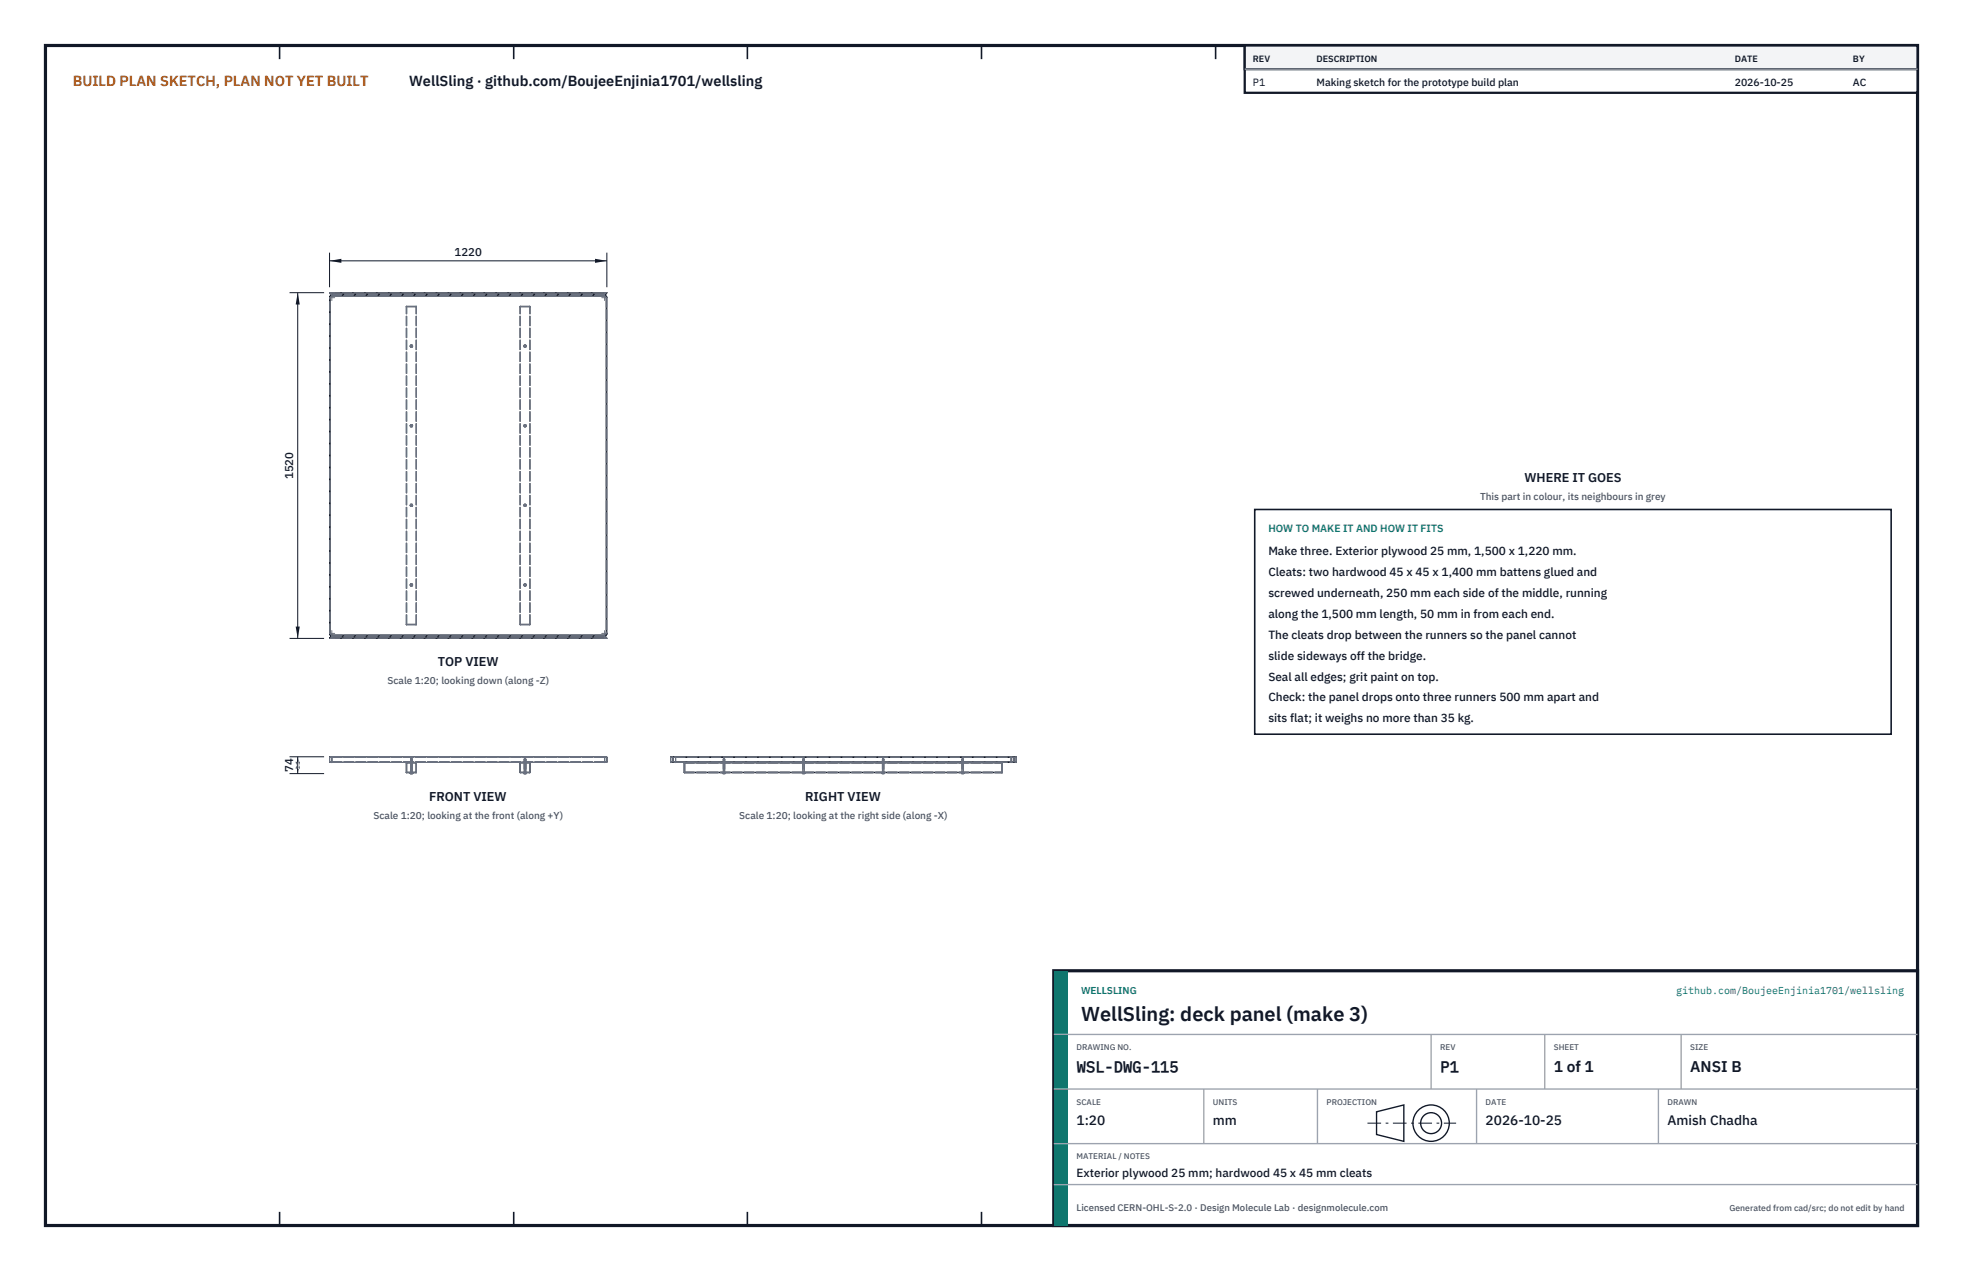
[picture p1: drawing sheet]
<svg xmlns="http://www.w3.org/2000/svg" width="432mm" height="279mm" viewBox="0 0 432 279" stroke-linecap="round" stroke-linejoin="round" font-family="sans-serif">
<path d="M10 10h411.8v259.4h-411.8z" fill="none" stroke="#111827" stroke-width=".7" stroke-linecap="butt"/>
<g fill="none" stroke="#111827" stroke-width=".35">
<path d="M61.5 10v3M113 10v3M164.4 10v3M215.9 10v3M267.4 10v3M318.9 10v3M370.3 10v3M61.5 266.4v3M113 266.4v3M164.4 266.4v3M215.9 266.4v3M267.4 266.4v3"/>
<path d="M318.9 266.4v3M370.3 266.4v3"/>
</g>
<g fill="none" stroke="#111727" stroke-width=".22">
<path d="M72.5 65.4h.1M72.5 65.4v73.8M72.6 65.4v73.8M72.7 64.3h-.2l.1 .2 .4 .2M72.7 64.3l.3 .3M72.7 64.3h60.6M73 64.9l-.4 .2-.1 .3M73 65.1l-.4 .3M73 64.9v.2M73 64.6v.1M73 64.9h60M73 64.7h60"/>
<path d="M73 65.1h60M73 64.6h60M133 64.9l.3 .2 .2 .3M133 65.1l.3 .3M133 64.9v.2M133 64.6v.1M133.3 64.3h.2l-.1 .2-.4 .2M133.3 64.3l-.3 .3M133.3 65.4h.2M133.3 65.4v73.8M133.5 65.4v73.8M72.5 139.2l.1 .4 .4 .1"/>
<path d="M72.5 139.2h.1M72.6 139.2l.4 .4M73 139.9l-.4 .2-.1 .2h.2M73 139.9v.2M73 139.6v.1M73 139.9h60M73 139.7h60M73 139.6h60M133 139.9l.4 .2 .1 .2h-.2M133 139.9v.2M133 139.6v.1M133.3 139.2l-.3 .4"/>
<path d="M133.3 139.2h.2M133.5 139.2l-.2 .4-.3 .1M72.7 140.3h60.6M73 140.1l-.3 .2M73 140.1h60M133 140.1l.3 .2M72.5 167.5l.1 .1M72.5 167.5h.1M72.5 166.5h.1M72.5 166.5v1M72.5 167.5l.2 .1M72.6 167.6h.1"/>
<path d="M72.6 166.4h.1M72.6 166.4l-.1 .1M72.7 166.4l-.2 .1M72.7 167.6h60.6M72.7 166.4h60.6M89.4 169.8l.1 .1M89.4 167.7h.1M89.4 169.8h.1M89.4 167.7v2.1M89.5 169.8v.1M89.5 169.9h2M89.5 167.7v2.1"/>
<path d="M89.5 169.8h2M89.5 167.7h2M90.2 169.9h.1M90.2 170h.1M90.2 170h.6M90.2 169.9v.1M90.3 169.9h-.1M90.3 169.9h.3M90.3 170h.3M90.3 169.9v.1M90.6 169.9h.2M90.6 170h.2"/>
<path d="M90.6 169.9v.1M90.7 169.9h.1M90.8 169.9v.1M91.5 167.7h.1M91.5 169.8v.1M91.5 169.8h.1M91.5 167.7v2.1M91.6 169.8l-.1 .1M91.6 167.7v2.1M114.4 169.8l.1 .1M114.4 167.7h.1M114.4 169.8h.1"/>
<path d="M114.4 167.7v2.1M114.5 169.8v.1M114.5 169.9h2M114.5 169.8h2M114.5 167.7h2M114.5 167.7v2.1M115.2 169.9h.1M115.2 170h.1M115.2 170h.6M115.2 169.9v.1M115.3 169.9h-.1M115.3 169.9h.3"/>
<path d="M115.3 170h.3M115.3 169.9v.1M115.6 169.9h.2M115.6 170h.2M115.6 169.9v.1M115.7 169.9h.1M115.8 169.9v.1M116.5 167.7h.1M116.5 169.8v.1M116.5 169.8h.1M116.5 167.7v2.1M116.6 169.8l-.1 .1"/>
<path d="M116.6 167.7v2.1M133.3 166.4l.2 .1M133.5 167.5l-.2 .1M133.5 167.5h.1M133.5 166.5h.1M133.5 166.5v1M147.5 167.5v.1l.4-.1M147.5 166.5v-.1l.4 .1M147.5 166.5v1M147.5 167.5h.4M147.5 166.5h.4M147.9 166.5v1"/>
<path d="M148.1 167.5l.2 .1h74.5l.1-.1M148.1 166.5l.2-.1h74.5l.1 .1M148.1 166.5v1M148.1 167.5h74.8M148.1 166.5h74.8M148.6 166.4v1.2M150.5 167.7h.1M150.5 169.8l.1 .1M150.5 169.8h.1M150.5 167.7v2.1M150.6 169.8v.1M150.6 169.9h69.8"/>
<path d="M150.6 169.8h69.8M150.6 167.7h69.8M150.6 167.7v2.1M159 169.9h.3M159 170h.3M159 170h.5M159 169.9v.1M159 169.9h.1M159.3 169.9h.2M159.3 170h.2M159.3 169.9v.1M159.5 169.9h.1"/>
<path d="M159.5 169.9v.1M176.5 169.9h.3M176.5 170h.3M176.5 169.9h.1M176.5 170h.1M176.5 169.9v.1M176.5 170v.1M176.5 170.1h.5M176.8 169.9h.2M176.8 170h.2M176.8 169.9v.1M177 169.9h.1"/>
<path d="M177 170h.1M177 169.9v.1M177 170v.1M194 169.9h.3M194 170h.3M194 169.9h.1M194 170h.1M194 169.9v.1M194 170v.1M194 170.1h.5M194.3 169.9h.2M194.3 170h.2"/>
<path d="M194.3 169.9v.1M194.5 169.9h.1M194.5 170h.1M194.5 169.9v.1M194.5 170v.1M211.5 169.9h.3M211.5 170h.3M211.5 169.9h.1M211.5 170h.1M211.5 169.9v.1M211.5 170v.1M211.5 170.1h.5"/>
<path d="M211.8 169.9h.2M211.8 170h.2M211.8 169.9v.1M212 169.9h.1M212 170h.1M212 169.9v.1M212 170v.1M220.4 167.7h.1M220.4 169.8v.1M220.4 169.8h.1M220.4 167.7v2.1M220.5 169.8l-.1 .1"/>
<path d="M220.5 167.7v2.1M222.4 166.4v1.2M222.9 166.5v1M223.1 167.5l.2 .1h.2v-.1M223.1 166.5l.2-.1h.2v.1M223.1 166.5v1M223.1 167.5h.4M223.1 166.5h.4M223.5 166.5v1"/>
</g>
<g fill="none" stroke="#6a7180" stroke-width=".22" stroke-dasharray="2.1 .5">
<path d="M72.5 65.4h.1M72.6 65.4l.4-.3M72.7 64.3h60.6M73 64.9h60M73 64.7l-.5-.4M73 65.1h60M73 64.9v.2M73 64.7v-.1M73 64.6l-.3-.3M89.4 67.4l.1-.1M89.4 67.4h.1M89.5 67.3l-.1 .1"/>
<path d="M89.5 67.3h2M89.5 67.4h-.1M89.5 67.4h2M89.5 67.4v-.1M89.5 67.3v.1M90.2 76.1l.1-.3M90.2 76.1l.1 .2M90.3 75.9h.4v.4h-.4zM90.3 75.8h.3M90.3 76.3l-.1-.2M90.3 76.3h.3M90.3 75.8l-.1 .3"/>
<path d="M90.4 76l.2 .1v.1l-.3-.1zM90.5 76.1h.1M90.6 76.3l.2-.2M90.6 75.8l.2 .3M90.6 76.3h-.3M90.6 75.8h-.3M90.8 76.1l-.2 .2M90.8 76.1l-.2-.3M91.5 67.3l.1 .1M91.5 67.4v-.1M91.5 67.4h.1M91.5 67.3v.1"/>
<path d="M91.6 67.4l-.1-.1M91.6 67.4h-.1M114.4 67.4l.1-.1M114.4 67.4h.1M114.5 67.3l-.1 .1M114.5 67.3h2M114.5 67.4h-.1M114.5 67.4h2M114.5 67.4v-.1M114.5 67.3v.1M115.2 76.1l.1-.3M115.2 76.1l.1 .2"/>
<path d="M115.3 75.9h.4v.4h-.4zM115.3 75.8h.3M115.3 76.3l-.1-.2M115.3 76.3h.3M115.3 75.8l-.1 .3M115.4 76l.2 .1v.1l-.3-.1zM115.5 76.1h.1M115.6 76.3l.2-.2M115.6 75.8l.2 .3M115.6 76.3h-.3M115.6 75.8h-.3M115.8 76.1l-.2 .2"/>
<path d="M115.8 76.1l-.2-.3M116.5 67.3l.1 .1M116.5 67.4v-.1M116.5 67.4h.1M116.5 67.3v.1M116.6 67.4l-.1-.1M116.6 67.4h-.1M133 64.7h-60M133 65.1l.3 .3M133 64.9v.2M133 64.6h-60M133 64.7v-.1"/>
<path d="M133.3 64.3l-.3 .3M133.3 65.4v73.8M133.5 65.4v73.8M133.5 65.4h-.2M90.2 93.6l.1-.3M90.2 93.6l.1 .2M90.3 93.4h.4v.4h-.4zM90.3 93.3h.3M90.3 93.8l-.1-.2M90.3 93.8h.3M90.3 93.3l-.1 .3M90.4 93.5l.2 .1v.1l-.3-.1z"/>
<path d="M90.5 93.6h.1M90.6 93.8l.2-.2M90.6 93.3l.2 .3M90.6 93.8h-.3M90.6 93.3h-.3M90.8 93.6l-.2 .2M90.8 93.6l-.2-.3M115.2 93.6l.1-.3M115.2 93.6l.1 .2M115.3 93.4h.4v.4h-.4zM115.3 93.3h.3M115.3 93.8l-.1-.2"/>
<path d="M115.3 93.8h.3M115.3 93.3l-.1 .3M115.4 93.5l.2 .1v.1l-.3-.1zM115.5 93.6h.1M115.6 93.8l.2-.2M115.6 93.3l.2 .3M115.6 93.8h-.3M115.6 93.3h-.3M115.8 93.6l-.2 .2M115.8 93.6l-.2-.3M90.2 111.1l.1-.3M90.2 111.1l.1 .2"/>
<path d="M90.3 110.9h.4v.4h-.4zM90.3 110.8h.3M90.3 111.3l-.1-.2M90.3 111.3h.3M90.3 110.8l-.1 .3M90.4 111l.2 .1v.1l-.3-.1zM90.5 111.1h.1M90.6 111.3l.2-.2M90.6 110.8l.2 .3M90.6 111.3h-.3M90.6 110.8h-.3M90.8 111.1l-.2 .2"/>
<path d="M90.8 111.1l-.2-.3M115.2 111.1l.1-.3M115.2 111.1l.1 .2M115.3 110.9h.4v.4h-.4zM115.3 110.8h.3M115.3 111.3l-.1-.2M115.3 111.3h.3M115.3 110.8l-.1 .3M115.4 111l.2 .1v.1l-.3-.1zM115.5 111.1h.1M115.6 111.3l.2-.2M115.6 110.8l.2 .3"/>
<path d="M115.6 111.3h-.3M115.6 110.8h-.3M115.8 111.1l-.2 .2M115.8 111.1l-.2-.3M72.5 139.2v-73.8M72.5 139.2h.1M72.6 139.2v-73.8M73 139.9h60M73 139.9v.2M73 139.7v-.1M73 139.6l-.4-.4M89.4 137.2v-69.8"/>
<path d="M89.4 137.2l.1 .1M89.5 137.3h2M89.5 137.2h-.1M89.5 137.2v-69.8M89.5 137.2v.1M89.5 137.2h2M90.2 128.6l.1-.3M90.2 128.6l.1 .2M90.3 128.4h.4v.4h-.4zM90.3 128.3h.3M90.3 128.8l-.1-.2M90.3 128.8h.3"/>
<path d="M90.3 128.3l-.1 .3M90.4 128.5l.2 .1v.1l-.3-.1zM90.5 128.6h.1M90.6 128.8l.2-.2M90.6 128.3l.2 .3M90.6 128.8h-.3M90.6 128.3h-.3M90.8 128.6l-.2 .2M90.8 128.6l-.2-.3M91.5 137.2v-69.8M91.5 137.2v.1M91.5 137.2h.1"/>
<path d="M91.6 137.2v-69.8M91.6 137.2l-.1 .1M114.4 137.2v-69.8M114.4 137.2l.1 .1M114.5 137.3h2M114.5 137.2h-.1M114.5 137.2v-69.8M114.5 137.2v.1M114.5 137.2h2M115.2 128.6l.1-.3M115.2 128.6l.1 .2M115.3 128.4h.4v.4h-.4z"/>
<path d="M115.3 128.3h.3M115.3 128.8l-.1-.2M115.3 128.8h.3M115.3 128.3l-.1 .3M115.4 128.5l.2 .1v.1l-.3-.1zM115.5 128.6h.1M115.6 128.8l.2-.2M115.6 128.3l.2 .3M115.6 128.8h-.3M115.6 128.3h-.3M115.8 128.6l-.2 .2M115.8 128.6l-.2-.3"/>
<path d="M116.5 137.2v-69.8M116.5 137.2v.1M116.5 137.2h.1M116.6 137.2v-69.8M116.6 137.2l-.1 .1M133 139.9l.5 .4M133 139.7h-60M133 139.9v.2M133 139.6h-60M133 139.7v-.1M133.3 139.2l-.3 .4M133.5 139.2h-.2"/>
<path d="M72.7 140.3h60.6M72.7 140.3l.3-.2M73 140.1h60M133 140.1l.3 .2M72.5 167.5v-1M72.5 167.5h.5M72.5 166.5h.5M72.5 166.5v1M72.5 167.5l.2 .1M72.5 166.5l.2-.1M72.6 167.6h.4M72.6 166.4h.4"/>
<path d="M72.7 167.6h.3M72.7 166.4h.3M72.7 167.6h60.6M72.7 166.4h60.6M73 167.6h60M73 166.4h60M73 167.6h-.3M73 166.4h-.3M73 167.5v-1M73 167.5v.1M73 166.5v-.1M73 167.5h60"/>
<path d="M73 166.5h60M73 167.5h-.5M73 166.5h-.5M89.4 169.8v-2.1M89.4 167.7l.1-.1M89.4 169.8h.1M89.5 169.9h2M89.5 169.9l-.1-.1M89.5 167.6h2M89.5 167.7h-.1M89.5 169.8v-2.1M89.5 169.9v-.1"/>
<path d="M89.5 167.7v-.1M89.5 169.8h2M89.5 167.7h2M90.2 169.9h.1M90.2 170h.1M90.2 169.9v.1M90.3 169.9h.4M90.3 170.1h.4M90.3 169.9h-.1M90.3 170.1l-.1-.1M90.3 167.6h.3M90.3 166.9h.3"/>
<path d="M90.3 169.9h.3M90.3 167h.3M90.3 167.6v-.7M90.3 169.9v-2.3M90.3 167v2.9M90.3 170h-.1M90.3 169.9v.1M90.3 170h.3M90.5 166.9h.1M90.5 166.9l-.2 .1M90.6 169.9h.2M90.6 170h-.3"/>
<path d="M90.6 169.9v.1M90.6 170h.2M90.6 169.9h-.3M90.6 167.6h-.3M90.6 166.9h-.3M90.6 167.6v-.7M90.6 169.9v-2.3M90.6 167v2.9M90.6 167h-.3M90.6 167l-.1-.1M90.7 169.9h-.4M90.7 170.1h-.4"/>
<path d="M90.8 170h-.2M90.8 169.9h-.2M90.8 169.9v.1M90.8 169.9h-.1M90.8 170l-.1 .1M91.5 169.9l.1-.1M91.5 169.8v-2.1M91.5 169.9v-.1M91.5 167.7v-.1M91.5 167.7h.1M91.6 169.8v-2.1M91.6 167.7l-.1-.1"/>
<path d="M91.6 169.8h-.1M114.4 169.8v-2.1M114.4 167.7l.1-.1M114.4 169.8h.1M114.5 169.9h2M114.5 169.9l-.1-.1M114.5 167.6h2M114.5 167.7h-.1M114.5 169.8v-2.1M114.5 169.9v-.1M114.5 167.7v-.1M114.5 169.8h2"/>
<path d="M114.5 167.7h2M115.2 169.9h.1M115.2 170h.1M115.2 169.9v.1M115.3 169.9h.4M115.3 170.1h.4M115.3 169.9h-.1M115.3 170.1l-.1-.1M115.3 167.6h.3M115.3 166.9h.3M115.3 169.9h.3M115.3 167h.3"/>
<path d="M115.3 167.6v-.7M115.3 169.9v-2.3M115.3 167v2.9M115.3 170h-.1M115.3 169.9v.1M115.3 170h.3M115.5 166.9h.1M115.5 166.9l-.2 .1M115.6 169.9h.2M115.6 170h-.3M115.6 169.9v.1M115.6 170h.2"/>
<path d="M115.6 169.9h-.3M115.6 167.6h-.3M115.6 166.9h-.3M115.6 167.6v-.7M115.6 169.9v-2.3M115.6 167v2.9M115.6 167h-.3M115.6 167l-.1-.1M115.7 169.9h-.4M115.7 170.1h-.4M115.8 170h-.2M115.8 169.9h-.2"/>
<path d="M115.8 169.9v.1M115.8 169.9h-.1M115.8 170l-.1 .1M116.5 169.9l.1-.1M116.5 169.8v-2.1M116.5 169.9v-.1M116.5 167.7v-.1M116.5 167.7h.1M116.6 169.8v-2.1M116.6 167.7l-.1-.1M116.6 169.8h-.1M133 167.6h.3"/>
<path d="M133 166.4h.3M133 167.6h-60M133 166.4h-60M133 167.5v.1M133 167.5h.5M133 167.5v-1M133 166.5h.5M133 166.5v-.1M133 167.5h-60M133 166.5h-60M133.3 167.6h-.3M133.3 166.4h-.3"/>
<path d="M133.5 167.5l-.2 .1M133.5 166.5v1M133.5 166.5l-.2-.1M133.5 167.5h-.5M133.5 166.5h-.5M133.5 167.5v-1M147.5 166.5v1M147.5 167.6h.3M147.5 166.4h.3M147.5 167.5h.4M147.5 166.5h.4M147.9 167.5v-1"/>
<path d="M148.1 167.5v-1M148.1 167.5h.5M148.1 166.5h.5M148.3 167.6h.3M148.3 166.4h.3M148.6 167.6h73.8M148.6 166.4h73.8M148.6 167.5v-1M148.6 167.5h73.8M148.6 166.5h73.8M148.6 167.5v.1M148.6 166.5v-.1"/>
<path d="M150.5 169.8v-2.1M150.6 169.9h69.8M150.6 167.6h69.8M150.6 169.9l-.1-.1M150.6 167.6l-.1 .1M150.6 169.8v-2.1M150.6 169.8h69.8M150.6 167.7h69.8M150.6 169.8h-.1M150.6 167.7h-.1M150.6 169.9v-.1M150.6 167.6v.1"/>
<path d="M159 169.9v.1M159 170h.3M159 169.9h.3M159 169.9h.1M159 170h.1M159 169.9h.5M159 170.1h.5M159 170.1v-.1M159.1 167.6h.2M159.1 166.9h.2M159.1 169.9h.2M159.1 169.9h.3"/>
<path d="M159.1 167h.3M159.1 167.6v-.7M159.1 169.9v-2.3M159.1 167v2.9M159.2 166.9h.1M159.2 166.9l-.1 .1M159.3 167.6h.1M159.3 166.9h.1M159.3 169.9h.1M159.3 169.9h-.3M159.3 169.9v.1M159.3 169.9h.2"/>
<path d="M159.3 170h.2M159.3 170h-.3M159.3 170.1h-.3M159.3 169.9h-.2M159.3 167h-.2M159.3 166.9h-.1M159.3 166.9l.1 .1M159.4 167.6h-.3M159.4 166.9h-.3M159.4 169.9h-.3M159.4 169.9h-.1M159.4 167h-.1"/>
<path d="M159.4 167.6v-.7M159.4 169.9v-2.3M159.4 167v2.9M159.5 169.9h-.2M159.5 170.1h-.2M159.5 169.9h.1M159.5 170.1v-.1M159.5 170h.1M159.5 170h-.2M159.5 169.9v.1M176.5 169.9v.1M176.5 170h.3"/>
<path d="M176.5 169.9h.3M176.5 169.9h.1M176.5 170h.1M176.5 169.9h.5M176.5 170.1h.5M176.5 170.1v-.1M176.6 167.6h.2M176.6 166.9h.2M176.6 169.9h.2M176.6 169.9h.3M176.6 167h.3M176.6 167.6v-.7"/>
<path d="M176.6 169.9v-2.3M176.6 167v2.9M176.7 166.9h.1M176.7 166.9l-.1 .1M176.8 167.6h.1M176.8 166.9h.1M176.8 169.9h.1M176.8 169.9h-.3M176.8 169.9v.1M176.8 169.9h.2M176.8 170h.2M176.8 170h-.3"/>
<path d="M176.8 170.1h-.3M176.8 169.9h-.2M176.8 167h-.2M176.8 166.9h-.1M176.8 166.9l.1 .1M176.9 167.6h-.3M176.9 166.9h-.3M176.9 169.9h-.3M176.9 169.9h-.1M176.9 167h-.1M176.9 167.6v-.7M176.9 169.9v-2.3"/>
<path d="M176.9 167v2.9M177 169.9h-.2M177 170.1h-.2M177 169.9h.1M177 170.1v-.1M177 170h.1M177 170h-.2M177 169.9v.1M194 169.9v.1M194 170h.3M194 169.9h.3M194 169.9h.1"/>
<path d="M194 170h.1M194 169.9h.5M194 170.1h.5M194 170.1v-.1M194.1 167.6h.2M194.1 166.9h.2M194.1 169.9h.2M194.1 169.9h.3M194.1 167h.3M194.1 167.6v-.7M194.1 169.9v-2.3M194.1 167v2.9"/>
<path d="M194.2 166.9h.1M194.2 166.9l-.1 .1M194.3 167.6h.1M194.3 166.9h.1M194.3 169.9h.1M194.3 169.9h-.3M194.3 169.9v.1M194.3 169.9h.2M194.3 170h.2M194.3 170h-.3M194.3 170.1h-.3M194.3 169.9h-.2"/>
<path d="M194.3 167h-.2M194.3 166.9h-.1M194.3 166.9l.1 .1M194.4 167.6h-.3M194.4 166.9h-.3M194.4 169.9h-.3M194.4 169.9h-.1M194.4 167h-.1M194.4 167.6v-.7M194.4 169.9v-2.3M194.4 167v2.9M194.5 169.9h-.2"/>
<path d="M194.5 170.1h-.2M194.5 169.9h.1M194.5 170.1v-.1M194.5 170h.1M194.5 170h-.2M194.5 169.9v.1M211.5 169.9v.1M211.5 170h.3M211.5 169.9h.3M211.5 169.9h.1M211.5 170h.1M211.5 169.9h.5"/>
<path d="M211.5 170.1h.5M211.5 170.1v-.1M211.6 167.6h.2M211.6 166.9h.2M211.6 169.9h.2M211.6 169.9h.3M211.6 167h.3M211.6 167.6v-.7M211.6 169.9v-2.3M211.6 167v2.9M211.7 166.9h.1M211.7 166.9l-.1 .1"/>
<path d="M211.8 167.6h.1M211.8 166.9h.1M211.8 169.9h.1M211.8 169.9h-.3M211.8 169.9v.1M211.8 169.9h.2M211.8 170h.2M211.8 170h-.3M211.8 170.1h-.3M211.8 169.9h-.2M211.8 167h-.2M211.8 166.9h-.1"/>
<path d="M211.8 166.9l.1 .1M211.9 167.6h-.3M211.9 166.9h-.3M211.9 169.9h-.3M211.9 169.9h-.1M211.9 167h-.1M211.9 167.6v-.7M211.9 169.9v-2.3M211.9 167v2.9M212 169.9h-.2M212 170.1h-.2M212 169.9h.1"/>
<path d="M212 170.1v-.1M212 170h.1M212 170h-.2M212 169.9v.1M220.4 169.9l.1-.1M220.4 169.8v-2.1M220.4 169.9v-.1M220.4 167.7v-.1M220.4 169.8h.1M220.5 169.8v-2.1M220.5 167.7l-.1-.1M220.5 167.7h-.1"/>
<path d="M222.4 167.6h.4M222.4 166.4h.4M222.4 167.5v-1M222.4 167.5v.1M222.4 166.5v-.1M222.4 167.5h.5M222.4 166.5h.5M222.9 167.5v-1M223.1 167.5v-1M223.1 167.5h.4M223.1 166.5h.4M223.3 167.6h.2"/>
<path d="M223.3 166.4h.2M223.5 166.5v1"/>
</g>
<g fill="none" stroke="#6a7180" stroke-width=".22" stroke-dasharray="4.2 .5 0 .5">
<path d="M72.5 65.4h1.1M72.5 64.3h1.1M73 66.1v-1.3M73 64.9v-.6M132.4 65.4h1.1M132.4 64.3h1.1M133 66.1v-1.3M133 64.9v-.6M72.5 139.2h1.1M73 139.9v-1.3M132.4 139.2h1.1M133 139.9v-1.3"/>
<path d="M72.5 140.3h1.1M73 140.3v-.5M132.4 140.3h1.1M133 140.3v-.5M73 166.4v1.3M133 166.4v1.3M147.5 166.4v1.3M148.6 166.4v1.3M222.4 166.4v1.3M223.5 166.4v1.3"/>
</g>
<path d="M72.5 55.5v7.6M72.5 57.3h61M133.5 55.5v7.6" fill="none" stroke="#111827" stroke-width=".22"/>
<path d="M72.5 57.3l2.6-.4v.9zM130.9 56.9v.9l2.6-.5z" fill="#111827"/>
<path d="M63.7 64.3h7.6M65.5 64.3v76M63.7 140.3h7.6" fill="none" stroke="#111827" stroke-width=".22"/>
<path d="M65.5 64.3l-.5 2.6h.9zM65 137.7h.9l-.4 2.6z" fill="#111827"/>
<path d="M63.7 166.4h7.6M63.7 170.1h7.6M65.5 166.4v3.7" fill="none" stroke="#111827" stroke-width=".22"/>
<path d="M65.5 166.4l-.5 2.6h.9zM65 167.5h.9l-.4 2.6z" fill="#111827"/>
<path d="M276 112h140v49.4h-140z" fill="#fff" stroke="#111827" stroke-width=".35"/>
<path d="M273.8 10h148v10.4h-148z" fill="#fff" stroke="#111827" stroke-width=".5"/>
<path d="M273.8 10h148v5.2h-148z" fill="#f3f4f6" stroke="#111827" stroke-width=".5"/>
<path d="M273.8 15.2h148" fill="none" stroke="#9ca3af" stroke-width=".3"/>
<path d="M231.8 213.4h190v56h-190z" fill="#fff" stroke="#111827" stroke-width=".7" stroke-linecap="butt"/>
<path d="M231.8 213.4h3v56h-3z" fill="#0f766e"/>
<path d="M231.8 227.4h190M231.8 239.4h190M264.8 239.4v12M289.8 239.4v12M314.8 227.4v12M324.8 239.4v12M339.8 227.4v12M364.8 239.4v12M369.8 227.4v12M231.8 251.4h190M231.8 260.4h190" fill="none" stroke="#9ca3af" stroke-width=".3"/>
<g fill="none" stroke="#111827" stroke-width=".3">
<path d="M302.8 244.4l6-1.5v8l-6-1.5z"/>
<circle cx="314.8" cy="246.9" r="4"/>
<circle cx="314.8" cy="246.9" r="2.3"/>
</g>
<path d="M300.8 246.9h19.5" fill="none" stroke="#111827" stroke-width=".22" stroke-dasharray="3 1 .6 1" stroke-linecap="butt"/>
<text font-size="4.4" fill="#111827" x="237.8" y="224.4">WellSling: deck panel (make 3)</text>
<g font-size="3.4" fill="#111827">
<text x="236.8" y="235.6">WSL-DWG-115</text>
<text x="316.8" y="235.6">P1</text>
<text x="341.8" y="235.6">1 of 1</text>
<text x="371.8" y="235.6">ANSI B</text>
</g>
<text font-size="3.2" fill="#b45309" x="16" y="19">BUILD PLAN SKETCH, PLAN NOT YET BUILT</text>
<text font-size="3.2" fill="#111827" x="90" y="19">WellSling · github.com/BoujeeEnjinia1701/wellsling</text>
<g font-size="3" fill="#111827">
<text x="236.8" y="247.2">1:20</text>
<text x="266.8" y="247.2">mm</text>
<text x="326.8" y="247.2">2026-10-25</text>
<text x="366.8" y="247.2">Amish Chadha</text>
</g>
<g font-size="2.8" fill="#111827">
<text x="335.3" y="106">WHERE IT GOES</text>
<text x="96.3" y="146.4">TOP VIEW</text>
<text x="94.4" y="176.1">FRONT VIEW</text>
<text x="177.1" y="176.1">RIGHT VIEW</text>
</g>
<g font-size="2.6" fill="#111827">
<text x="279" y="122">Make three. Exterior plywood 25 mm, 1,500 x 1,220 mm.</text>
<text x="279" y="126.6">Cleats: two hardwood 45 x 45 x 1,400 mm battens glued and</text>
<text x="279" y="131.2">screwed underneath, 250 mm each side of the middle, running</text>
<text x="279" y="135.8">along the 1,500 mm length, 50 mm in from each end.</text>
<text x="279" y="140.4">The cleats drop between the runners so the panel cannot</text>
<text x="279" y="145">slide sideways off the bridge.</text>
<text x="279" y="149.6">Seal all edges; grit paint on top.</text>
<text x="279" y="154.2">Check: the panel drops onto three runners 500 mm apart and</text>
<text x="279" y="158.8">sits flat; it weighs no more than 35 kg.</text>
<text x="236.8" y="258.8">Exterior plywood 25 mm; hardwood 45 x 45 mm cleats</text>
</g>
<g font-size="2.5" fill="#111827">
<text x="100" y="56.3">1220</text>
<text x="64.5" y="105.3" transform="rotate(-90 64.5 105.3)">1520</text>
<text x="64.5" y="169.7" transform="rotate(-90 64.5 169.7)">74</text>
</g>
<g font-size="2.3" fill="#111827">
<text x="275.6" y="18.8">P1</text>
<text x="289.6" y="18.8">Making sketch for the prototype build plan</text>
<text x="381.6" y="18.8">2026-10-25</text>
<text x="407.6" y="18.8">AC</text>
</g>
<text font-size="2.3" fill="#0f766e" x="279" y="117">HOW TO MAKE IT AND HOW IT FITS</text>
<g font-size="2.2" fill="#4b5563">
<text x="325.6" y="110">This part in colour, its neighbours in grey</text>
<text x="85.2" y="150.3">Scale 1:20; looking down (along -Z)</text>
<text x="82.2" y="180.1">Scale 1:20; looking at the front (along +Y)</text>
<text x="162.6" y="180.1">Scale 1:20; looking at the right side (along -X)</text>
</g>
<g font-size="2.2" fill="#0f766e">
<text x="237.8" y="218.4">WELLSLING</text>
<text x="368.7" y="218.4">github.com/BoujeeEnjinia1701/wellsling</text>
</g>
<text font-size="2.1" fill="#4b5563" x="236.8" y="266.2">Licensed CERN-OHL-S-2.0 · Design Molecule Lab · designmolecule.com</text>
<g font-size="2" fill="#111827">
<text x="275.6" y="13.6">REV</text>
<text x="289.6" y="13.6">DESCRIPTION</text>
<text x="381.6" y="13.6">DATE</text>
<text x="407.6" y="13.6">BY</text>
</g>
<text font-size="1.9" fill="#4b5563" x="380.4" y="266.2">Generated from cad/src; do not edit by hand</text>
<g font-size="1.8" fill="#4b5563">
<text x="236.8" y="230.8">DRAWING NO.</text>
<text x="316.8" y="230.8">REV</text>
<text x="341.8" y="230.8">SHEET</text>
<text x="371.8" y="230.8">SIZE</text>
<text x="236.8" y="242.8">SCALE</text>
<text x="266.8" y="242.8">UNITS</text>
<text x="291.8" y="242.8">PROJECTION</text>
<text x="326.8" y="242.8">DATE</text>
<text x="366.8" y="242.8">DRAWN</text>
<text x="236.8" y="254.8">MATERIAL / NOTES</text>
</g>
</svg>
